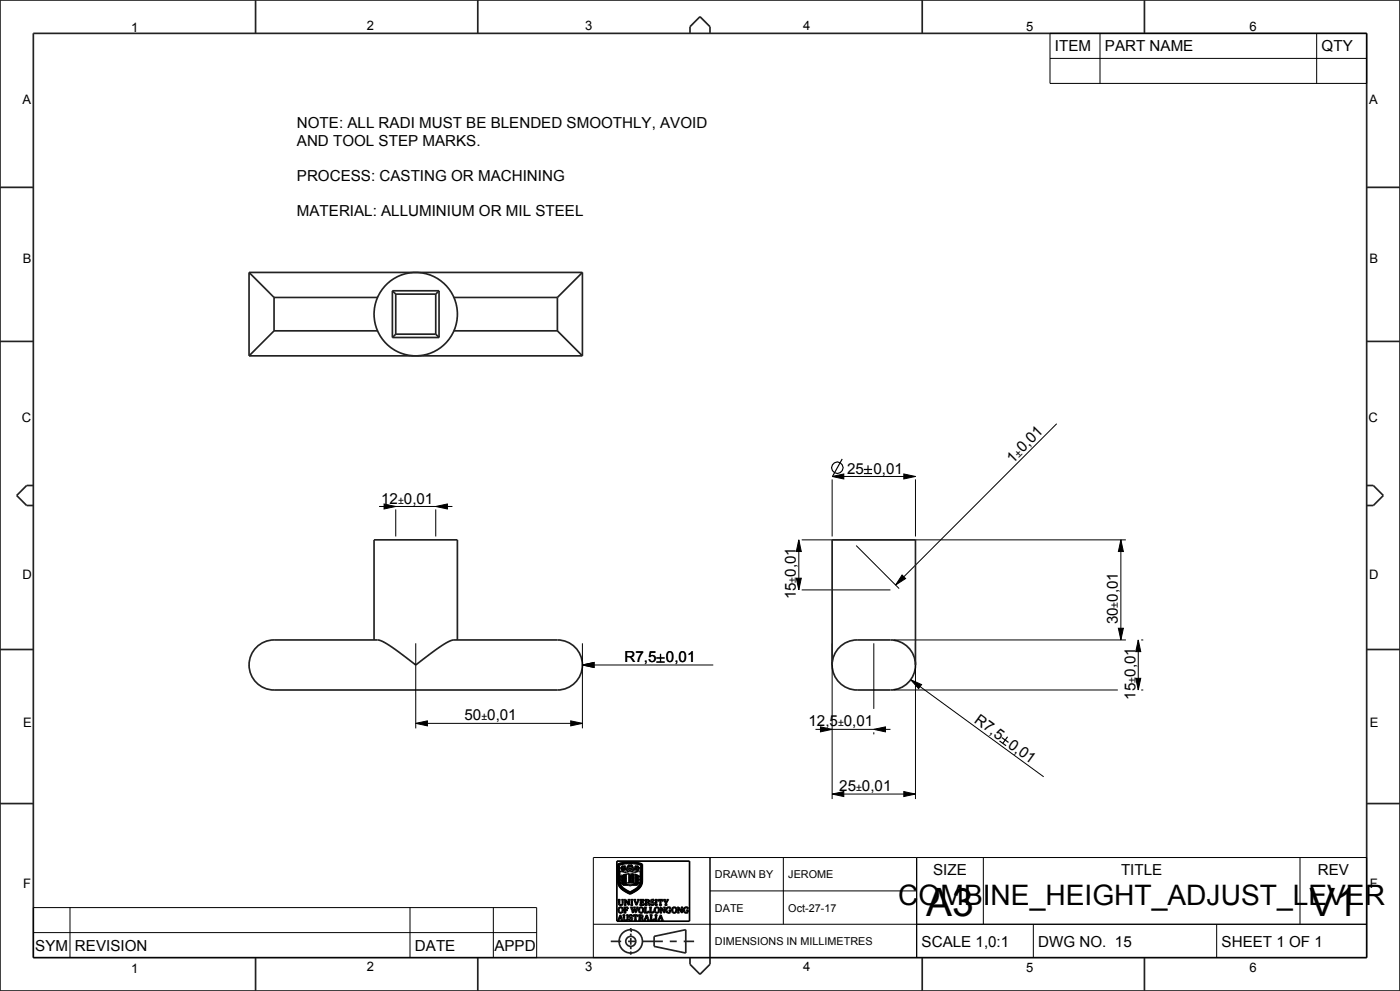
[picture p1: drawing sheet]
<svg xmlns="http://www.w3.org/2000/svg" width="420mm" height="297mm" viewBox="0 0 420 297" stroke-linecap="round" stroke-linejoin="round" font-family="sans-serif">
<g fill="none" stroke="#000" stroke-width=".51">
<path d="M185.1 258.1h21.8v18h-21.8zM185.3 259l1.5-.5 1.8-.2 2.2 .2 1.9 .5-.1 5.6-.3 1-.9 .9-2.4 1.4-1.8-.9-1.1-1-.7-1.6zM185.4 259.1l1.7-.5 2.1-.2 2 .2 1.4 .5v5.4l-.4 1.1-.9 .9-2.3 1.3-1.8-1-1.1-.9-.6-1.6zM185.6 259.2l1.5-.5 1.7-.1 2 .1 1.7 .5-.2 5.8-.8 1.2-1.9 1.2a1.1 1.1 0 0 1-1.6-.2l-1.6-1.1-.7-1.2zM185.8 259.3l1.4-.4 1.8-.1 1.8 .1 1.5 .4-.2 5.7-.9 1.2-2.1 1.3-2.2-1.3-1-1.2zM186.6 259.5l.4 .4 .5-.4-.2 .7 .3 .6-.5-.2-.6 .3 .2-.5-.5-.2 .5-.2zM186.7 259.6l.1 .4zM187.3 259.7l.1-.1-.2 .3zM188.4 259.2l.5 .1 .1 .4 .2-.4 .4-.1-.1 .6 .6 .2-.3 .3h-.5l-.3 .7-.3-.7-.7-.3 .6-.2zM188.6 259.4l.3 .3zM189.2 259.4h.3l-.3 .3zM189.5 259.9l.5 .1z"/>
<path d="M190.6 259.6l.3 .3zM191 259.9l-.5-.4v.4l.2 .3-.3 .6 .6-.2 .2 .3h.4l-.3-.5M191 259.9h.1M191 259.9l.4-.4v.6l.5 .1-.6 .2M191.4 259.6l-.2 .4zM185.4 269.6h.7l-.2 .2v1.1l.4 .3 .4-.3v-1l-.2-.3h.6l-.2 .2-.2 1.3-.5 .2-.5-.2-.1-1.3zM185.8 273.2h.1M185.9 272.1l.4-.1 .3 .3 .1 .8-.3 .4-.6-.3zM185.9 261.2l1.8 .2 1.4-.2 1.2 .2 1.8-.2v3.2l-.5 1.1-.9 .9-1.7 .9-1.9-1.1-.7-.7-.4-.9zM186.1 274.5v.1a.3 .3 0 0 1 .2 .3 .3 .3 0 0 1-.4 .3zM186.1 274.2l.9 1.6h-.8l.3-.1-.2-.5h-.5l-.2 .5 .2 .1h-.5zM186.3 260.2h.1"/>
<path d="M186.3 260.2l.3-.1zM186.3 264.5h.2zM186.3 262.6l.2 .1zM186.3 263.3l.4 .3-.2 .3-.3-.3zM186.3 262.4l.4 .2-.3 .4-.2-.3zM186.3 264.2l.4 .2-.3 .4-.2-.3zM186.7 260.6l.1-.1-.2 .3zM186.8 262.2h.2l-.1 2.9 2.1 .2 2.2-.2v-2.6l-.1 2.5-.1-2.8h.3v2.1a.68 .68 0 0 1-.1 .9 .68 .68 0 0 1-.9 0l-1.3 .2-2.2-.2zM186.8 274.2h.7l-.2 .2v1l.5 .4 .4-.4v-.9l-.3-.3h.6l-.2 .2-.2 1.3-.5 .2-.4-.2-.1-1.3zM186.9 260.5l.4-.3-.1 .2zM187.1 260.6h.1M187.1 271.9h1.3v.5l-.4-.4a.34 .34 0 0 0-.5 .3 .34 .34 0 0 0 .4 .4l.2-.3v.7l-.5-.3v.6l.2 .2h-.7l.2-.3v-1.2z"/>
<path d="M187.2 262.1l-.1 2.7zM187.3 269.6h.4l.9 1.3v-1l-.2-.3h.6l-.3 .3v1.4l-1.1-1.4v1.1l.3 .3h-.6l.2-.3v-1.1zM187.3 262l1.6 .1v.1l-.3-.1 .3 .2v.2l-.3-.1 .3 .2v.2l-.3-.1 .3 .3h-.3l.3 .3-.3-.1 .3 .2v.2l-.3-.1 .3 .2-.3 .1 .3 .3h-.3l.3 .1v.2l-.3-.1 .3 .4h-1.6zM187.4 264.1l.3 .1M187.4 264.1l.1 .1M187.4 262.8h.5zM187.4 264.4h.5zM187.4 263.9h.5zM187.4 262.5h.5zM187.4 263.6h.5zM187.4 263.1h.5zM187.4 262.2h.5z"/>
<path d="M187.5 264.2h.1M187.5 263.4h.3M187.5 260.2l.9 .8-.7-.3zM187.7 264.2h-.2M187.7 264.2h.2h-.4M187.8 263.3l-.3 .1M187.8 263.3h.1M187.8 263.3v.1M188.1 260l.4-.1zM188.7 263.5h.1M188.8 260.2l.5 .1-.4 .1zM188.8 274.3l.9-.1v.4l-.4-.3-.4 .2 .8 .7-.3 .6-.8 .1v-.5l.5 .4 .5-.3-.9-.6z"/>
<path d="M189.1 262.1l1.7-.1v2.6l-1.7 .1zM189.2 269.6h.7l-.2 .2v1.2l.2 .3h-.7l.2-.3v-1.2zM189.4 263l.9 .1zM189.4 262.2l.9 .1zM189.4 263.5l.9 .2zM189.4 262.7l.9 .1zM189.4 262.7h.1M189.4 263.8l.9 .1zM189.4 264l.9 .2zM189.4 263.8h.1M189.4 263.2l.8 .2M189.4 263.2v.1"/>
<path d="M189.4 262.4l.9 .2zM189.4 263.3l.9 .1M189.4 264.3l.9 .2zM190 274.2h1.3v.5l-.5-.4v1.4l.2 .1h-.8l.3-.1v-1.4l-.6 .4zM190.1 269.6h.7l-.2 .2 .4 1.2 .4-1.1-.2-.3h.6l-.8 1.7zM190.2 262.6h.1M190.2 264.4h.1M190.2 263.4h.1M190.3 272.5l-.5 1.1-.7-1.7h.7l-.2 .2 .3 1.1 .4-.9-.3-.4h.7l-.2 .2 .3 1.1 .1-.4M190.3 272.5h.1M190.3 272.5l.5 1.1 .7-1.7h-.6l.2 .2-.1 .6M190.4 260.2h.1l-.1 .4-.7 .4z"/>
<path d="M190.8 260.2l.3 .3zM190.8 260.2h.1M190.9 271.3h.1M190.9 262.1l.1 2.7zM190.9 260.1l.3 .3zM190.9 272.8h.1M191.1 265h.1M191.2 260.5l.3 .3zM191.3 260.4h.1M191.4 263.5l.4-.1a.25 .25 0 0 1 .1 .3 .25 .25 0 0 1-.3 .1l.1-.2zM191.4 264.4l.4-.1v.5h-.2l.1-.2zM191.4 262.6l.4-.2v.6h-.2l.1-.3z"/>
<path d="M191.4 260.1l.4 .1zM191.5 274.2l1.3 .2v.4l-.4 .2 .3 .2 .4 .7-.4-.1-.2-.6-.3-.1h-.2v.6l.3 .1h-.8l.3-.1v-1.3zM191.8 262.4h.1M191.9 269.6h1.3v.5l-.5-.4a.32 .32 0 0 0-.3 .3 .32 .32 0 0 0 .2 .4l.3-.3v.6l-.2-.2h-.3a.44 .44 0 0 0 .1 .5 .44 .44 0 0 0 .5 .1l.3-.3v.5h-1.4l.3-.5-.1-1zM192 272.1l.5-.1 .3 .3v.8l-.3 .4-.6-.4zM192 274.3l.5 .1v.5l-.5 .1zM193.3 271.9h.7l-.3 .2v1.4l.6-.1 .3-.4v.6h-1.4l.3-.2v-1.3zM193.7 271.1l-.2 .2h.7l-.2-.2M193.7 271.1v-1.3l-.2-.2 1 .1 .3 .4-.4 .3 .3 .2 .3 .7-.4-.1-.3-.7h-.4v.6M193.7 271.1h.1M193.9 269.7l.6 .1-.1 .5-.5 .1zM193.9 271.1h.1"/>
<path d="M194 274.5v.3a.24 .24 0 0 1 .1 .4 .24 .24 0 0 1-.4-.1zM194 274.2l.9 1.6h-.8l.2-.1-.1-.5h-.5l-.2 .5 .2 .1h-.5zM194.8 271.9h.7l-.2 .2v1.4l.5-.1 .3-.4a.5 .5 0 0 1-.2 .6 .5 .5 0 0 1-.6 0h-.5l.2-.4v-1.1zM194.9 274.2h.8l-.2 .2v1.4l.5-.1 .2-.4 .1 .5h-1.3l.2-.1v-1.3zM195.3 269.8l.9-.2v.5l-.4-.4-.4 .2 .8 .7-.2 .6-.8 .1v-.5l.5 .4 .4-.3-.9-.6zM196.4 274.2h.8l-.3 .2v1.3l.3 .1h-.8l.3-.1v-1.3zM196.5 269.6h.7l-.2 .2v1.2l.2 .3h-.7l.3-.2v-1.2zM196.8 272.1l.4-.1 .3 .3v.7l-.2 .5h-.4l-.3-.3zM197.5 269.6h.8a.4 .4 0 0 1 .5 .1 .4 .4 0 0 1 .1 .4l-.6-.4v1.4l.2 .2h-.7l.2-.2v-1.4l-.5 .4zM198 271.9a1.64 1.64 0 0 1 1.2 1.2l.1 .1v-1l-.3-.3h.7l-.3 .3v1.4l-1.1-1.4v1.1l.3 .3h-.6l.2-.5v-1zM198.1 274.5l.3 .7h-.5zM198.2 274.2l.8 1.6h-.7l.2-.1-.1-.5h-.5l-.2 .5 .2 .1h-.5z"/>
<path d="M199 269.6h.7l-.2 .2 .1 .3a.27 .27 0 0 0 .4 .2 .27 .27 0 0 0 .2-.4l-.2-.3h.6l-.7 1v.5l.3 .2h-.8l.3-.2v-.5zM200 272.1l1.1-.2v.5l-.4-.4-.4 .1-.3 .7 .2 .5 .4 .2 .3-.1v-.5l-.2-.1h.6l-.2 .7-.6 .1-.6-.3-.2-.6zM202 272.1l.4-.1 .3 .3 .1 .8-.4 .4-.6-.3zM203.2 271.9a1.51 1.51 0 0 1 1.3 1.2l.1-.9-.3-.3h.6l-.2 .3v1.4l-1.2-1.4 .1 1.1 .2 .3h-.6l.2-.7v-.8zM205.3 272.1l1.1-.2v.5l-.7-.4-.4 .8 .2 .5 .4 .2 .3-.1v-.5l-.3-.1h.7l-.2 .7-.6 .1-.6-.3-.2-.6z"/>
<circle cx="189" cy="260" r=".16"/>
<circle cx="186.2" cy="272.8" r=".83"/>
<circle cx="186.4" cy="263.6" r=".1"/>
<circle cx="187" cy="260.2" r=".17"/>
<circle cx="192.3" cy="272.8" r=".82"/>
<circle cx="197" cy="272.7" r=".82"/>
<circle cx="202.3" cy="272.7" r=".82"/>
</g>
<g fill="none" stroke="#000" stroke-width=".35">
<path d="M252.7 137.5l-3 5.3M260.4 139.5v2.4M259.2 140.7h2.4M259.2 141.9h2.4M196.9 197.2h2.5M196.9 198.4h2.5M198.2 196v2.4M299.8 222.1l2 1.4M300.6 221.1l1.9 1.4M302.3 220.8l-1.5 2"/>
<circle cx="251.2" cy="140.2" r="1.72"/>
</g>
<g fill="#000">
<path d="M115.2 151l3.5 .8-3.5 .7zM130.7 151.8l3.5-.8v1.5zM249.6 142.8l3.5-.8v1.5zM271.1 142l3.5 .8-3.5 .7zM239.6 161.8l.8 3.5h-1.5zM238.9 173.3h1.5l-.8 3.5zM270.6 172.3l1.1 1.1-3 1.9zM336.3 161.8l.7 3.5h-1.5zM174.7 199.3l3.5-.8v1.5zM335.5 188.3h1.5l-.7 3.5zM341.5 191.8l.7 3.5h-1.5zM124.7 216.8l3.5-.8v1.5z"/>
<path d="M171.2 216l3.5 .8-3.5 .7zM246.1 217.8l3.5 .8-3.5 .7zM262.1 218.6l3.5-.8v1.5zM273.2 203.7l3.3 1.5-.9 1.2zM340.7 203.3h1.5l-.7 3.5zM249.6 238l3.5-.8v1.5zM271.1 237.2l3.5 .8-3.5 .7z"/>
</g>
<g fill="none" stroke="#000" stroke-width=".3">
<path d="M315 10h95v15h-95zM315 17.5h95M330 10v15M395 10v15M317 127l-48.3 48.3M113.7 151.8h22M115.2 151l3.5 .8-3.5 .7zM118.7 152.7v8.1M130.7 151.8l3.5-.8v1.5zM130.7 152.7v8.1M249.6 142.8l3.5-.8v1.5zM249.6 143.7v17.1"/>
<path d="M249.6 142.8h25M271.1 142l3.5 .8-3.5 .7zM274.6 143.7v17.1M238.9 173.3h1.5l-.8 3.5zM239.6 161.8l.8 3.5h-1.5zM239.6 161.8v15M240.5 176.8h26.6M240.5 161.8h97.3M256.8 163.5l12.9 12.9M270.6 172.3l1.1 1.1-3 1.9zM336.3 161.8l.7 3.5h-1.5zM336.3 161.8v30"/>
<path d="M124.7 192.8v25.5M174.7 199.3l3.5-.8v1.5zM174.7 199.3h39.3M174.7 192.8v25.5M249.6 192.8v46.7M262.1 192.8v19.7M268.1 191.8h69.7M274.6 192.8v46.7M335.5 188.3h1.5l-.7 3.5zM341.5 191.8l.7 3.5h-1.5zM341.5 191.8v15M342.4 191.8h.6"/>
<path d="M124.7 216.8l3.5-.8v1.5zM124.7 216.8h50M171.2 216l3.5 .8-3.5 .7zM244.6 218.6h22.5M246.1 217.8l3.5 .8-3.5 .7zM262.1 218.6l3.5-.8v1.5zM262.1 219.5v.6M268.1 206.8h67.3M273.2 203.7l3.3 1.5-.9 1.2zM273.2 203.7l39.9 29.1M340.7 203.3h1.5l-.7 3.5zM342.4 206.8h.6"/>
<path d="M249.6 238l3.5-.8v1.5zM249.6 238h25M271.1 237.2l3.5 .8-3.5 .7zM178 257h232v30h-232zM213 257v30M235 257v20M275 257v30M295 257v20M390 257v20M10 272h151v15h-151zM10 279.5h151M21 272v15"/>
<path d="M123 272v15M148 272v15M178 277h232M213 267h62M310 277v10M365 277v10"/>
</g>
<g fill="none" stroke="#222226" stroke-width=".51">
<path d="M0 0h420v297h-420zM10 10h400v277h-400zM76.7 0v10M143.3 0v10M207 10v-2l3-3 3 3v2M276.7 0v10M343.3 0v10M0 56.2h10M410 56.2h10M74.7 81.7v25M74.7 81.7l7.5 7.5M74.7 81.7h100"/>
<path d="M82.2 89.2v10M82.2 99.2l-7.5 7.5M82.2 99.2h31.1M82.2 89.2h31.1M117.7 87.2v14M117.7 87.2l1 1M117.7 87.2h14M118.7 88.2v12M118.7 88.2h12M130.7 88.2v12M131.7 87.2l-1 1M131.7 87.2v14"/>
<path d="M136.2 99.2h31M136.2 89.2h31M167.2 99.2l7.5 7.5M167.2 89.2v10M174.7 81.7l-7.5 7.5M174.7 81.7v25M0 102.3h10M74.7 106.7h100M117.7 101.2h14M118.7 100.2h12M118.7 100.2l-1 1M130.7 100.2l1 1"/>
<path d="M410 102.3h10M10 145.5h-2l-3 3 3 3h2M410 145.5h2l3 3-3 3h-2M112.2 161.8v30M137.2 161.8v30M0 194.7h10M77.3 193.6a7.5 7.5 0 0 1 4.9-1.8h31.5a26.3 26.3 0 0 1 7.8 5l3.2 2.5a51.2 51.2 0 0 1 10.7-7.4l31.8-.1a7.5 7.5 0 0 1 7.5 7.5 7.5 7.5 0 0 1-7.5 7.5h-85a7.5 7.5 0 0 1-7-4.9 7.5 7.5 0 0 1 2.1-8.3zM252.2 193.6a7.5 7.5 0 0 1 4.9-1.8h10a7.5 7.5 0 0 1 7.5 7.5 7.5 7.5 0 0 1-7.5 7.5h-10a7.5 7.5 0 0 1-7-4.9 7.5 7.5 0 0 1 2.1-8.3zM410 194.7h10M0 240.8h10M410 240.8h10M189.2 279.1h.1"/>
<path d="M189.2 278.1v1M189.2 279.8v.7M76.7 287v10M143.3 287v10M183.2 282.1h3.2M188.4 282.1h2.1M189.2 281.1v2M189.2 283.8v.7M189.2 285.1v1M192.6 282.1h6.3M196.2 280.6l9.5-2v7l-9.5-2zM200.9 282.1h2.1"/>
<path d="M205.1 282.1h3.1M207 287v2l3 3 3-3v-2M276.7 287v10M343.3 287v10"/>
<circle cx="189.2" cy="282.1" r="3.5"/>
<circle cx="189.2" cy="282.1" r="1.5"/>
</g>
<!-- layer: 02___PRT_ALL_AXES -->
<g fill="none" stroke="#222226" stroke-width=".51">
<path d="M112.2 161.8h25M249.6 199.3v-37.5h25v37.5"/>
<circle cx="124.7" cy="94.2" r="12.5"/>
</g>
<g font-size="11.7">
<text x="277.8" y="274.5">A3</text>
<text x="392.8" y="274.4">V1</text>
</g>
<text font-size="8.5" x="269.5" y="271.3">COMBINE_HEIGHT_ADJUST_LEVER</text>
<g font-size="4.6">
<text x="316.5" y="15.3">ITEM</text>
<text x="331.5" y="15.3">PART NAME</text>
<text x="396.5" y="15.3">QTY</text>
<text x="89.1" y="38.4">NOTE: ALL RADI MUST BE BLENDED SMOOTHLY, AVOID</text>
<text x="89.1" y="43.6">AND TOOL STEP MARKS.</text>
<text x="89.1" y="54.1">PROCESS: CASTING OR MACHINING</text>
<text x="89.1" y="64.6">MATERIAL: ALLUMINIUM OR MIL STEEL</text>
<text x="306.9" y="135.9" transform="rotate(-45 306.9 135.9)">0,01</text>
<text x="254.1" y="141.9">25</text>
<text x="262" y="141.9">0,01</text>
<text x="303.9" y="138.9" transform="rotate(-45 303.9 138.9)">1</text>
<text x="114.4" y="150.9">12</text>
<text x="121.2" y="150.9">0,01</text>
<text x="238.8" y="172.8" transform="rotate(-90 238.8 172.8)">0,01</text>
<text x="238.8" y="179.6" transform="rotate(-90 238.8 179.6)">15</text>
<text x="335.4" y="180.3" transform="rotate(-90 335.4 180.3)">0,01</text>
<text x="335.4" y="187.1" transform="rotate(-90 335.4 187.1)">30</text>
<text x="187.3" y="198.4">R7,5</text>
<text x="199.8" y="198.4">0,01</text>
<text x="340.6" y="202.8" transform="rotate(-90 340.6 202.8)">0,01</text>
<text x="340.6" y="209.6" transform="rotate(-90 340.6 209.6)">15</text>
<text x="139.4" y="215.9">50</text>
<text x="146.2" y="215.9">0,01</text>
<text x="242.6" y="217.7">12,5</text>
<text x="253.2" y="217.7">0,01</text>
<text x="251.8" y="237.1">25</text>
<text x="258.6" y="237.1">0,01</text>
<text x="279.9" y="262.3">SIZE</text>
<text x="336.3" y="262.3">TITLE</text>
<text x="395.3" y="262.3">REV</text>
<text x="10.6" y="285">SYM</text>
<text x="22.5" y="285">REVISION</text>
<text x="124.5" y="285">DATE</text>
<text x="148.3" y="285">APPD</text>
<text x="276.5" y="283.8">SCALE 1,0:1</text>
<text x="311.5" y="283.8">DWG NO. 15</text>
<text x="366.5" y="283.8">SHEET 1 OF 1</text>
</g>
<g font-size="4.5">
<text x="292.1" y="216.4" transform="rotate(36 292.1 216.4)">R7,5</text>
<text x="302.2" y="223.7" transform="rotate(36 302.2 223.7)">0,01</text>
</g>
<g font-size="3.9">
<text x="39.4" y="9.7">1</text>
<text x="110.1" y="9.1">2</text>
<text x="175.6" y="9.1">3</text>
<text x="240.9" y="9">4</text>
<text x="307.8" y="9.3">5</text>
<text x="374.8" y="9.3">6</text>
<text x="6.8" y="31.1">A</text>
<text x="410.8" y="31.1">A</text>
<text x="6.8" y="78.9">B</text>
<text x="410.8" y="78.9">B</text>
<text x="6.6" y="126.5">C</text>
<text x="410.6" y="126.5">C</text>
<text x="6.8" y="173.5">D</text>
<text x="410.8" y="173.5">D</text>
<text x="6.9" y="217.9">E</text>
<text x="410.9" y="217.9">E</text>
<text x="7" y="266.3">F</text>
<text x="411" y="266.3">F</text>
<text x="39.4" y="291.7">1</text>
<text x="110.1" y="291.1">2</text>
<text x="175.6" y="291.1">3</text>
<text x="240.9" y="291">4</text>
<text x="307.8" y="291.3">5</text>
<text x="374.8" y="291.3">6</text>
</g>
<g font-size="3.3">
<text x="214.5" y="263.3">DRAWN BY</text>
<text x="236.5" y="263.3">JEROME</text>
<text x="214.5" y="273.3">DATE</text>
<text x="236.5" y="273.3">Oct-27-17</text>
<text x="214.5" y="283.3">DIMENSIONS IN MILLIMETRES</text>
</g>
<g font-size="3.2">
<text x="305.6" y="137.1" transform="rotate(-45 305.6 137.1)">±</text>
<text x="119.4" y="150.9">±</text>
<text x="238.8" y="174.6" transform="rotate(-90 238.8 174.6)">±</text>
<text x="335.4" y="182.1" transform="rotate(-90 335.4 182.1)">±</text>
<text x="340.6" y="204.6" transform="rotate(-90 340.6 204.6)">±</text>
<text x="144.4" y="215.9">±</text>
<text x="251.4" y="217.7">±</text>
<text x="256.8" y="237.1">±</text>
</g>
</svg>
